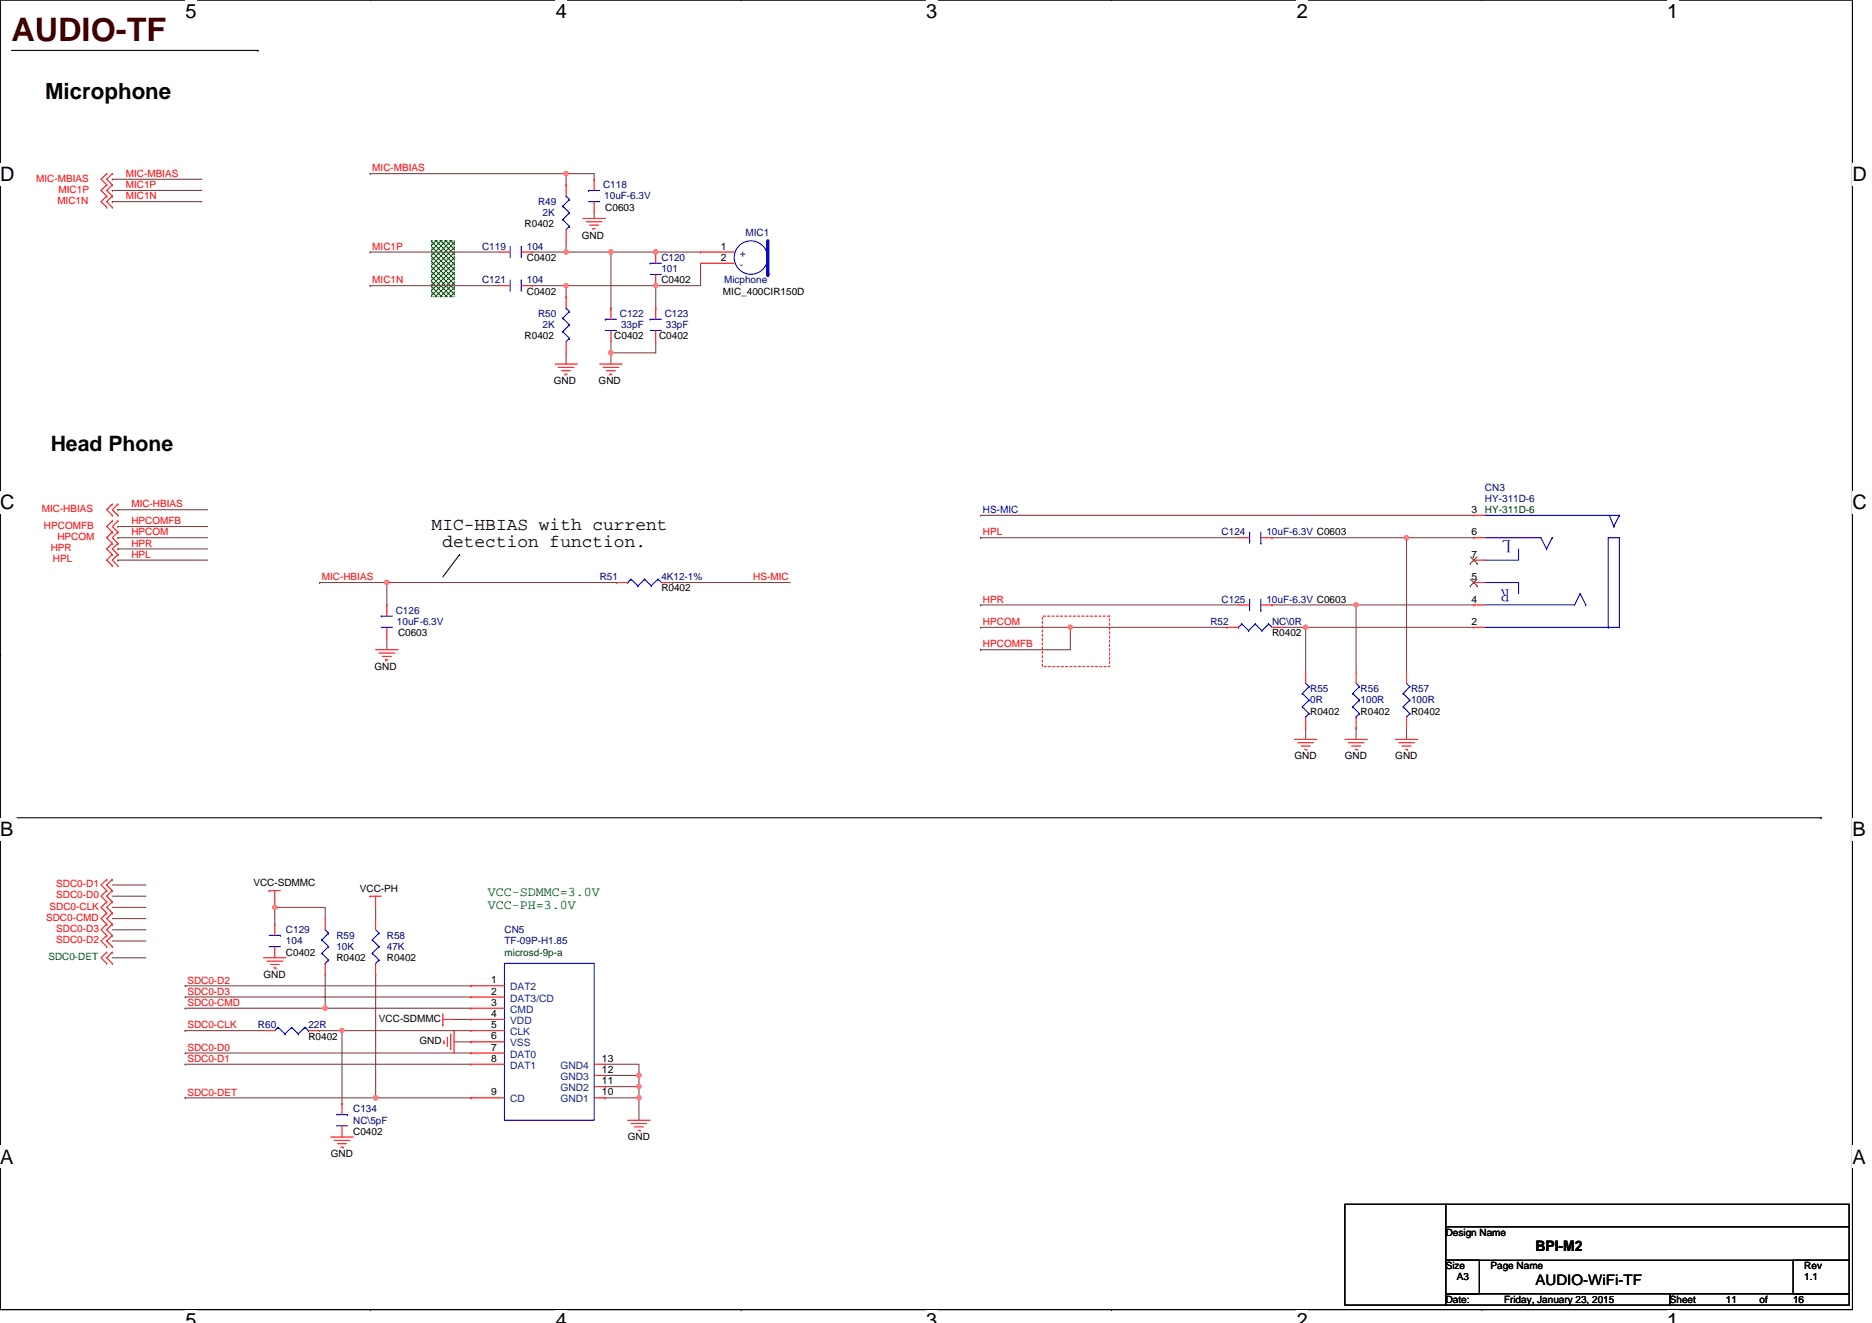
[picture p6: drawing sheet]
<svg xmlns="http://www.w3.org/2000/svg" width="297mm" height="210mm" viewBox="0 0 297 210" stroke-linecap="round" stroke-linejoin="round" font-family="sans-serif">
<path d="M0 0h293.9v207.9h-293.9z" fill="none" stroke="#000" stroke-width=".17"/>
<g fill="#fff">
<path d="M29.4 0h1.8v3.5h-1.8z"/>
<path d="M29.4 207.9h1.8v2h-1.8z"/>
</g>
<path d="M58.8 0h.1M58.8 207.9h.1" fill="none" stroke="#000" stroke-width=".17"/>
<g fill="#fff">
<path d="M88.2 0h1.8v3.5h-1.8z"/>
<path d="M88.2 207.9h1.8v2h-1.8z"/>
</g>
<path d="M117.6 0h.1M117.6 207.9h.1" fill="none" stroke="#000" stroke-width=".17"/>
<g fill="#fff">
<path d="M147 0h1.7v3.5h-1.7z"/>
<path d="M147 207.9h1.7v2h-1.7z"/>
</g>
<path d="M176.4 0h.1M176.4 207.9h.1" fill="none" stroke="#000" stroke-width=".17"/>
<g fill="#fff">
<path d="M205.8 0h1.7v3.5h-1.7z"/>
<path d="M205.8 207.9h1.7v2h-1.7z"/>
</g>
<path d="M235.2 0h.1M235.2 207.9h.1" fill="none" stroke="#000" stroke-width=".17"/>
<g fill="#fff">
<path d="M264.5 0h1.8v3.5h-1.8z"/>
<path d="M264.5 207.9h1.8v2h-1.8z"/>
<path d="M0 26h2.3v3.5h-2.3z"/>
<path d="M293.9 26h2.3v3.5h-2.3z"/>
<path d="M0 77.9h2.3v3.5h-2.3z"/>
<path d="M293.9 77.9h2.3v3.5h-2.3z"/>
</g>
<path d="M0 52h.1M293.9 52h.1" fill="none" stroke="#000" stroke-width=".17"/>
<g fill="#fff">
<path d="M0 129.9h2.1v3.5h-2.1z"/>
<path d="M293.9 129.9h2.1v3.5h-2.1z"/>
</g>
<path d="M0 103.9h.1M293.9 103.9h.1" fill="none" stroke="#000" stroke-width=".17"/>
<path d="M0 103.9h.1" fill="none" stroke="#000" stroke-width=".16"/>
<g fill="#fff">
<path d="M0 181.9h2.2v3.5h-2.2z"/>
<path d="M293.9 181.9h2.2v3.5h-2.2z"/>
</g>
<g fill="none" stroke="#000" stroke-width=".17">
<path d="M1.8 8h39.1M40.9 8h.1M72.9 88h.1M72.9 88l-2.6 3.6M2.7 129.8h286.3M289 129.8h.1M0 155.9h.1M293.9 155.9h.1M213.4 191.1h16v16h-16zM229.4 191.1h64v3.6h-64zM229.4 194.7h64v5.3h-64zM229.4 200h5.3v5.4h-5.3z"/>
<path d="M229.4 205.4h35.6v1.7h-35.6zM265 205.4h28.4v1.7h-28.4zM284.5 200h8.9v5.4h-8.9z"/>
</g>
<path d="M68.5 38.2h3.5v8.9h-3.5z" fill-rule="evenodd" fill="#008000" stroke="#008000" stroke-width=".17" stroke-dasharray="0 .3"/>
<path d="M165.4 97.8h10.7v8h-10.7z" fill="none" stroke="#f00" stroke-width=".17" stroke-dasharray=".3 .3"/>
<g fill="none" stroke="#804040" stroke-width=".17">
<path d="M17.8 28.4h.1M17.8 30.2h.1M17.8 32h.1M17.8 28.4h14.2M17.8 30.2h14.2M17.8 32h14.2M58.7 27.6h.1M58.7 27.6h31.1M89.8 38.2v1.8M89.8 27.6h4.5v.8M89.8 27.6h.1M89.8 27.6v1.7"/>
<path d="M94.3 33.8v.9M58.7 40h.1M58.7 45.3h.1M58.7 40h20.5M58.7 45.3h20.5M84.5 40h5.3M84.5 45.3h5.3M89.8 45.3v1.8M89.8 56v1.8M89.8 45.3h.1M89.8 40h.1M89.8 40h21.4"/>
<path d="M89.8 45.3h14.3M96.9 54.2v1.8M96.9 56h.1M96.9 40h.1M96.9 40v8.9M96.9 56v1.8M104.1 45.3v3.6M104.1 54.2v1.8h-7.2M104.1 40h.1M111.2 41.8v3.5h-7.1M18.7 80.9h.1M18.7 87.1h.1"/>
<path d="M18.7 88.9h.1M18.7 83.6h.1M18.7 85.3h.1M18.7 80.9h14.2M18.7 87.1h14.2M18.7 88.9h14.2M18.7 83.6h14.2M18.7 85.3h14.2M50.7 92.5h10.7v3.5M50.7 92.5h.1M61.4 92.5h.1M61.4 92.5h36.4"/>
<path d="M106.7 92.5h.1M106.7 92.5h18.7M155.6 99.6h14.2v3.5h-14.2M155.6 99.6h.1M155.6 81.8h.1M155.6 85.3h.1M155.6 96h.1M155.6 81.8h78.2M155.6 85.3h40.9M155.6 96h40.9M169.8 99.6h.1M169.8 99.6h24.9"/>
<path d="M201.8 96h13.4v10.7M201.8 85.3h21.4M203.6 99.6h3.6v7.1M207.2 99.6h.1M207.2 99.6h26.6M215.2 96h.1M215.2 96h18.6M223.2 85.3h10.6M223.2 85.3h.1M223.2 85.3v21.4M61.4 101.3v1.8M155.6 103.1h.1"/>
<path d="M207.2 115.6v1.7M215.2 115.6v1.7M223.2 115.6v1.7M17.8 152h5.4M17.8 149.4h5.4M17.8 147.6h5.4M17.8 145.8h5.4M17.8 144h5.4M17.8 142.2h5.4M17.8 140.5h5.4M29.4 158.2h.1M29.4 156.5h.1"/>
<path d="M29.4 158.2h45.3M29.4 156.5h45.3M43.6 144h.1M43.6 143.1v.9h8v1.8M43.6 144v2.7M51.6 154.7v5.3M59.6 144v1.8M59.6 154.7h.1M59.6 154.7v19.5M29.4 167.1h.1M29.4 168.9h.1M29.4 163.6h.1"/>
<path d="M29.4 160h.1M29.4 174.2h.1M29.4 167.1h45.3M29.4 168.9h45.3M29.4 163.6h12.4M29.4 160h22.2M29.4 174.2h30.2M50.7 163.6h3.6v11.5M51.6 160h23.1M54.3 163.6h.1M54.3 163.6h20.4M59.6 174.2h15.1"/>
<path d="M72 161.8h2.7M72 165.4h2.7M96.1 170.7h5.3M96.1 174.2h5.3v3.6M96.1 174.2h.1M96.1 172.5h5.3v1.7M96.1 172.5h.1M96.1 168.9h5.3v1.8M101.4 170.7h.1M101.4 170.7v1.8"/>
</g>
<g fill="#f0f" stroke="#f0f" stroke-width=".17">
<circle cx="96.9" cy="56" r=".35"/>
<circle cx="104" cy="40" r=".35"/>
<circle cx="96.9" cy="40" r=".35"/>
<circle cx="89.8" cy="27.5" r=".35"/>
<circle cx="104" cy="45.3" r=".35"/>
<circle cx="89.8" cy="45.3" r=".35"/>
<circle cx="89.8" cy="40" r=".35"/>
<circle cx="61.4" cy="92.4" r=".35"/>
<circle cx="215.2" cy="96" r=".35"/>
<circle cx="169.8" cy="99.6" r=".35"/>
<circle cx="207.2" cy="99.6" r=".35"/>
<circle cx="223.2" cy="85.3" r=".35"/>
<circle cx="101.4" cy="170.7" r=".35"/>
<circle cx="101.4" cy="174.2" r=".35"/>
<circle cx="101.4" cy="172.5" r=".35"/>
<circle cx="59.6" cy="174.2" r=".35"/>
<circle cx="43.6" cy="144" r=".35"/>
<circle cx="54.3" cy="163.6" r=".35"/>
<circle cx="51.6" cy="160" r=".35"/>
</g>
<g fill="none" stroke="#f00" stroke-width=".17">
<path d="M16.9 29.3h.1M16.9 27.6h.1M16.9 31.1h.1M16.9 32.9h.1M16.9 27.6l-.9 .8 .9 .9M16.9 29.3l-.9 .9 .9 .9M16.9 31.1l-.9 .9 .9 .9M17.8 29.3h.1M17.8 27.6h.1M17.8 31.1h.1M17.8 32.9h.1M17.8 27.6l-.9 .8 .9 .9"/>
<path d="M17.8 29.3l-.9 .9 .9 .9M17.8 31.1l-.9 .9 .9 .9M89.8 36.4v1.8M89.8 29.3h.1M89.8 29.3v1.8M92.5 34.7h3.6M93 35.2h2.5M93.6 35.7h1.4M94.1 36.3h.1M94.1 36.3h.3M94.3 32v1.8M94.3 28.4h.1"/>
<path d="M94.3 28.4v1.8M79.2 40h1.7M79.2 45.3h1.7M82.7 40h1.8M82.7 45.3h1.8M84.5 40h.1M84.5 45.3h.1M88.1 57.8h3.5M88.6 58.3h2.5M89.1 58.8h1.4M89.7 59.4h.1M89.7 59.4h.3"/>
<path d="M89.8 54.2v1.8M89.8 47.1h.1M89.8 47.1v1.8M95.2 57.8h3.5M95.7 58.3h2.5M96.2 58.8h1.5M96.8 59.4h.1M96.8 59.4h.3M96.9 52.5v1.7M96.9 48.9h.1M96.9 48.9v1.8M104.1 43.6v1.7"/>
<path d="M104.1 40h.1M104.1 52.5v1.7M104.1 48.9h.1M104.1 40v1.8M104.1 48.9v1.8M111.2 40h.1M111.2 41.8h.1M111.2 40h5.3M111.2 41.8h5.3M17.8 81.8h.1M17.8 80h.1M17.8 84.5h.1"/>
<path d="M17.8 82.7h.1M17.8 88h.1M17.8 86.2h.1M17.8 89.8h.1M17.8 80l-.9 .9 .9 .9M17.8 82.7l-.9 .9 .9 .9M17.8 86.2l-.9 .9 .9 .9M17.8 88l-.9 .9 .9 .9M17.8 84.5l-.9 .8 .9 .9M18.7 81.8h.1M18.7 80h.1M18.7 84.5h.1"/>
<path d="M18.7 82.7h.1M18.7 88h.1M18.7 86.2h.1M18.7 89.8h.1M18.7 80l-.9 .9 .9 .9M18.7 82.7l-.9 .9 .9 .9M18.7 86.2l-.9 .9 .9 .9M18.7 88l-.9 .9 .9 .9M18.7 84.5l-.9 .8 .9 .9M61.4 99.6v1.7M61.4 96h.1M61.4 96v1.8"/>
<path d="M97.8 92.5h.1M97.8 92.5h1.8M104.9 92.5h1.8M194.7 99.6h.1M194.7 99.6h1.8M196.5 96h1.8M196.5 85.3h1.8M200.1 96h1.7M200.1 85.3h1.7M201.8 96h.1M201.8 85.3h.1M201.8 99.6h1.8"/>
<path d="M233.8 92.5h.1M233.8 96h.1M233.8 85.3h.1M233.8 99.6h.1M233.8 81.8h.1M233.8 88.9h.1M233.8 96h1.8M233.8 92.5h1.8M233.8 85.3h1.8M233.8 99.6h1.8M233.8 81.8h1.8M233.8 88.9h1.8"/>
<path d="M59.6 103.1h3.6M60.1 103.7h2.5M60.7 104.2h1.4M61.2 104.7h.1M61.2 104.7h.3M205.4 117.3h3.6M205.9 117.9h2.5M206.5 118.4h1.4M207 119h.3M207.2 106.7v1.8M207.2 115.6h.1M207.2 113.8v1.8"/>
<path d="M207.3 119h.1M213.4 117.3h3.6M213.9 117.9h2.5M214.5 118.4h1.4M215 119h.3M215.2 106.7v1.8M215.2 115.6h.1M215.2 113.8v1.8M215.3 119h.1M221.4 117.3h3.6M221.9 117.9h2.5M222.5 118.4h1.4"/>
<path d="M223 119h.3M223.2 106.7v1.8M223.2 115.6h.1M223.2 113.8v1.8M223.3 119h.1M16.9 139.6h.1M16.9 139.6l-.9 .9 .9 .9M17.8 139.6h.1M17.8 139.6l-.9 .9 .9 .9M16.9 151.1h.1M16.9 152.9h.1M16.9 141.4h.1"/>
<path d="M16.9 143.1h.1M16.9 144.9h.1M16.9 146.7h.1M16.9 148.5h.1M16.9 150.2h.1M16.9 151.1l-.9 .9 .9 .9M16.9 141.4l-.9 .8 .9 .9M16.9 143.1l-.9 .9 .9 .9M16.9 144.9l-.9 .9 .9 .9M16.9 146.7l-.9 .9 .9 .9M16.9 148.5l-.9 .9 .9 .8M17.8 151.1h.1"/>
<path d="M17.8 152.9h.1M17.8 141.4h.1M17.8 143.1h.1M17.8 144.9h.1M17.8 146.7h.1M17.8 148.5h.1M17.8 150.2h.1M17.8 151.1l-.9 .9 .9 .9M17.8 141.4l-.9 .8 .9 .9M17.8 143.1l-.9 .9 .9 .9M17.8 144.9l-.9 .9 .9 .9M17.8 146.7l-.9 .9 .9 .9"/>
<path d="M17.8 148.5l-.9 .9 .9 .8M41.8 152h3.6M42.4 152.5h2.4M42.7 141.4h.1M42.7 141.4h1.8M42.9 153.1h1.4M43.4 153.6h.4M43.6 141.4v1.7M43.6 150.2v1.8M43.6 146.7h.1M43.6 146.7v1.8M43.8 153.6h.1"/>
<path d="M51.6 145.8v1.8M51.6 154.7h.1M51.6 152.9v1.8M58.7 142.2h.1M58.7 142.2h1.8M59.6 142.2v1.8M59.6 145.8v1.8M59.6 154.7h.1M59.6 152.9v1.8M74.7 156.5h.1M74.7 158.2h.1M74.7 156.5h5.3"/>
<path d="M74.7 158.2h5.3M41.8 163.6h1.8M48.9 163.6h1.8M50.7 163.6h.1M54.3 178.7v1.8M54.3 175.1h.1M54.3 175.1v1.8M70.3 161.8h1.7M70.3 162.7h.1M70.3 160.9v1.8M70.4 165.5h.1M70.4 165.2v.3"/>
<path d="M71 164.6v1.5M71.5 164.1v2.5M72 163.6v3.5M74.7 160h.1M74.7 161.8h.1M74.7 163.6h.1M74.7 165.4h.1M74.7 167.1h.1M74.7 168.9h.1M74.7 174.2h.1M74.7 163.6h5.3M74.7 160h5.3"/>
<path d="M74.7 161.8h5.3M74.7 165.4h5.3M74.7 167.1h5.3M74.7 168.9h5.3M74.7 174.2h5.3M94.3 168.9h1.8M94.3 174.2h1.8M94.3 172.5h1.8M94.3 170.7h1.8M96.1 174.2h.1M96.1 172.5h.1M96.1 170.7h.1"/>
<path d="M96.1 168.9h.1M99.6 177.8h3.6M100.1 178.3h2.5M100.7 178.9h1.4M101.2 179.4h.4M101.6 179.4h.1M52.5 180.5h3.5M53 181h2.5M53.5 181.5h1.5M54.1 182.1h.3M54.4 182.1h.1"/>
</g>
<g fill="none" stroke="#00f" stroke-width=".17">
<path d="M80.9 39.1v1.8M82.7 39.1h.1M82.7 39.1v1.8M89.3 34.8h.1M89.3 32.7h.1M89.3 34.8l1.1 1.1M89.3 32.7l1.1 1.1M89.8 31.1h.1M89.8 31.1l.6 .5M90.4 35.9h.1M90.4 33.8h.1M90.4 31.6h.1"/>
<path d="M90.4 35.9l-.6 .5M90.4 33.8l-1.1 1M90.4 31.6l-1.1 1.1M93.4 32h1.8M93.4 30.2h.1M93.4 30.2h1.8M80.9 44.4v1.8M82.7 44.4h.1M82.7 44.4v1.8M89.3 52.6h.1M89.3 50.5h.1M89.3 52.6l1.1 1.1"/>
<path d="M89.3 50.5l1.1 1.1M89.8 48.9h.1M89.8 48.9l.6 .5M90.4 53.7h.1M90.4 51.6h.1M90.4 49.4h.1M90.4 53.7l-.6 .5M90.4 51.6l-1.1 1M90.4 49.4l-1.1 1.1M96.1 52.5h1.7M96.1 50.7h.1M96.1 50.7h1.7"/>
<path d="M103.2 43.6h1.7M103.2 41.8h.1M103.2 52.5h1.7M103.2 50.7h.1M103.2 41.8h1.7M103.2 50.7h1.7M60.5 99.6h1.8M60.5 97.8h.1M60.5 97.8h1.8M99.6 92.5h.1M100.1 91.9h.1M100.1 91.9l1.1 1.1"/>
<path d="M100.1 91.9l-.5 .6M101.2 93h.1M102.3 91.9h.1M102.3 91.9l1 1.1M102.3 91.9l-1.1 1.1M103.3 93h.1M104.4 91.9h.1M104.4 91.9l.5 .6M104.4 91.9l-1.1 1.1M196.5 99.6h.1M197 99h.1M197 99l1.1 1.1"/>
<path d="M197 99l-.5 .6M198.3 95.1v1.8M198.3 84.5v1.7M199.2 99h.1M199.2 99l1 1.1M199.2 99l-1.1 1.1M200.1 96.9h.1M200.1 86.2h.1M200.1 84.5v1.7M200.1 95.1v1.8M201.3 99h.1M201.3 99l.5 .6"/>
<path d="M201.3 99l-1.1 1.1M235.6 81.8h21.4M235.6 92.5h5.4v1.7M235.6 85.3h8.9l.9 1.8M235.6 99.6h19.6M241 87.1v1.8h-5.4M245.4 87.1h.1M246.3 85.3h.1M246.3 85.3l-.9 1.8M250.7 94.2h.1M250.7 94.2l-.9 1.8h-14.2M250.7 94.2l.9 1.8"/>
<path d="M251.6 96h.1M255.2 85.3h1.8v14.3h-1.8zM255.2 99.6h.1M255.4 81.8l.7 1.8M256.1 83.6h.1M257 81.8h.1M257 81.8l-.9 1.8M198.1 100.1h.1M200.2 100.1h.1M206.6 110.1h.1M206.6 112.2h.1M206.6 110.1l1.1 1"/>
<path d="M206.6 112.2l1.1 1.1M207.2 113.8h.1M207.2 108.5l.5 .5M207.7 109h.1M207.7 111.1h.1M207.7 113.3h.1M207.7 109l-1.1 1.1M207.7 111.1l-1.1 1.1M207.7 113.3l-.5 .5M214.6 110.1h.1M214.6 112.2h.1M214.6 110.1l1.1 1"/>
<path d="M214.6 112.2l1.1 1.1M215.2 113.8h.1M215.2 108.5l.5 .5M215.7 109h.1M215.7 111.1h.1M215.7 113.3h.1M215.7 109l-1.1 1.1M215.7 111.1l-1.1 1.1M215.7 113.3l-.5 .5M222.6 110.1h.1M222.6 112.2h.1M222.6 110.1l1.1 1"/>
<path d="M222.6 112.2l1.1 1.1M223.2 113.8h.1M223.2 108.5l.5 .5M223.7 109h.1M223.7 111.1h.1M223.7 113.3h.1M223.7 109l-1.1 1.1M223.7 111.1l-1.1 1.1M223.7 113.3l-.5 .5M42.7 150.2h1.8M42.7 148.5h1.8M44.5 148.5h.1"/>
<path d="M51.1 149.2h.1M51.1 151.3h.1M51.1 149.2l1 1M51.1 151.3l1 1.1M51.6 152.9h.1M51.6 147.6l.5 .5M52.1 148.1h.1M52.1 150.2h.1M52.1 152.4h.1M52.1 148.1l-1 1.1M52.1 150.2l-1 1.1M52.1 152.4l-.5 .5"/>
<path d="M59.1 149.2h.1M59.1 151.3h.1M59.1 149.2l1 1M59.1 151.3l1 1.1M59.6 152.9h.1M59.6 147.6l.5 .5M60.1 148.1h.1M60.1 150.2h.1M60.1 152.4h.1M60.1 148.1l-1 1.1M60.1 150.2l-1 1.1M60.1 152.4l-.5 .5"/>
<path d="M80 152.9h14.3v24.9h-14.3zM44.1 163h.1M44.1 163l-.5 .6M44.1 163l1.1 1.1M45.2 164.1h.1M46.3 163h.1M46.3 163l-1.1 1.1M46.3 163l1 1.1M47.3 164.1h.1M48.4 163h.1M48.4 163l-1.1 1.1M48.4 163l.5 .6"/>
<path d="M48.9 163.6h.1M53.4 178.7h1.8M53.4 176.9h1.8M55.2 176.9h.1"/>
<circle cx="119.2" cy="40.9" r="2.66"/>
</g>
<path d="M121.8 38.2v5.4M121.8 43.6h.1" fill="none" stroke="#00f" stroke-width=".53"/>
<path d="M233.3 93h.1M233.3 89.5h.1M233.3 91.9l1.1 1.1M233.3 88.4l1.1 1.1M234.4 91.9l-1.1 1.1M234.4 88.4l-1.1 1.1M234.4 93h.1M234.4 89.5h.1" fill="none" stroke="#804000" stroke-width=".16"/>
<text font-size="5.1" fill="#400000" x="1.8" y="6.5">AUDIO-TF</text>
<text font-size="3.5" x="7.2" y="15.7">Microphone</text>
<text font-size="3.4" x="8" y="71.6">Head Phone</text>
<g font-size="3.2">
<text x="29.4" y="2.8">5</text>
<text x="88.2" y="2.8">4</text>
<text x="147" y="2.8">3</text>
<text x="205.8" y="2.8">2</text>
<text x="264.5" y="2.8">1</text>
<text x="0" y="28.8">D</text>
<text x="293.9" y="28.8">D</text>
<text x="0" y="80.8">C</text>
<text x="293.9" y="80.8">C</text>
<text x="0" y="132.7">B</text>
<text x="293.9" y="132.7">B</text>
<text x="0" y="184.7">A</text>
<text x="293.9" y="184.7">A</text>
<text x="29.4" y="210.7">5</text>
<text x="88.2" y="210.7">4</text>
<text x="147" y="210.7">3</text>
<text x="205.8" y="210.7">2</text>
<text x="264.5" y="210.7">1</text>
</g>
<g font-size="2.8">
<text x="68.5" y="84.1">MIC-HBIAS with current</text>
<text x="70.2" y="86.9">detection function.</text>
</g>
<g font-size="2.8" fill="#00f">
<text x="239.7" y="85.7" transform="rotate(180 239.7 85.7)">L</text>
<text x="239.5" y="93.4" transform="rotate(180 239.5 93.4)">R</text>
</g>
<g font-size="2.3">
<text x="243.6" y="203.9">AUDIO-WiFi-TF</text>
<text x="243.6" y="198.6">BPI-M2</text>
</g>
<g font-size="2.1" fill="#008000">
<text x="77.4" y="142.2">VCC-SDMMC=3.0V</text>
<text x="77.4" y="144.3">VCC-PH=3.0V</text>
</g>
<g font-size="1.6" fill="#f00">
<text x="5.7" y="28.8">MIC-MBIAS</text>
<text x="20" y="28.1">MIC-MBIAS</text>
<text x="20" y="29.9">MIC1P</text>
<text x="59.1" y="27.2">MIC-MBIAS</text>
<text x="9.1" y="32.4">MIC1N</text>
<text x="9.3" y="30.6">MIC1P</text>
<text x="20" y="31.6">MIC1N</text>
<text x="59.1" y="39.6">MIC1P</text>
<text x="59.1" y="45">MIC1N</text>
<text x="6.6" y="81.3">MIC-HBIAS</text>
<text x="7" y="83.9">HPCOMFB</text>
<text x="20.8" y="80.5">MIC-HBIAS</text>
<text x="20.8" y="83.2">HPCOMFB</text>
<text x="8" y="87.5">HPR</text>
<text x="8.4" y="89.3">HPL</text>
<text x="9.1" y="85.7">HPCOM</text>
<text x="20.8" y="86.8">HPR</text>
<text x="20.8" y="88.5">HPL</text>
<text x="20.8" y="85">HPCOM</text>
<text x="156" y="85">HPL</text>
<text x="51.1" y="92.1">MIC-HBIAS</text>
<text x="119.5" y="92.1">HS-MIC</text>
<text x="156" y="95.7">HPR</text>
<text x="156" y="99.2">HPCOM</text>
<text x="156" y="102.8">HPCOMFB</text>
<text x="8.9" y="140.8">SDC0-D1</text>
<text x="8.9" y="142.6">SDC0-D0</text>
<text x="7.3" y="146.2">SDC0-CMD</text>
<text x="7.9" y="144.4">SDC0-CLK</text>
<text x="8.9" y="147.9">SDC0-D3</text>
<text x="8.9" y="149.7">SDC0-D2</text>
<text x="29.7" y="157.9">SDC0-D3</text>
<text x="29.7" y="156.1">SDC0-D2</text>
<text x="29.7" y="159.7">SDC0-CMD</text>
<text x="29.7" y="166.8">SDC0-D0</text>
<text x="29.7" y="163.2">SDC0-CLK</text>
<text x="29.7" y="168.6">SDC0-D1</text>
<text x="29.7" y="173.9">SDC0-DET</text>
</g>
<g font-size="1.6" fill="#000080">
<text x="95.7" y="29.9">C118</text>
<text x="85.4" y="32.5">R49</text>
<text x="86.1" y="34.3">2K</text>
<text x="95.9" y="31.6">10uF-6.3V</text>
<text x="76.5" y="39.6">C119</text>
<text x="83.6" y="39.6">104</text>
<text x="104.9" y="41.4">C120</text>
<text x="118.3" y="37.5">MIC1</text>
<text x="76.5" y="45">C121</text>
<text x="83.6" y="45">104</text>
<text x="104.9" y="43.2">101</text>
<text x="114.9" y="45">Micphone</text>
<text x="85.4" y="50.3">R50</text>
<text x="86.1" y="52.1">2K</text>
<text x="98.4" y="50.3">C122</text>
<text x="98.5" y="52.1">33pF</text>
<text x="105.5" y="50.3">C123</text>
<text x="105.7" y="52.1">33pF</text>
<text x="235.6" y="77.9">CN3</text>
<text x="235.6" y="79.7">HY-311D-6</text>
<text x="193.8" y="85">C124</text>
<text x="201" y="85">10uF-6.3V C0603</text>
<text x="95.2" y="92.1">R51</text>
<text x="104.9" y="92.1">4K12-1%</text>
<text x="193.8" y="95.7">C125</text>
<text x="201" y="95.7">10uF-6.3V C0603</text>
<text x="62.8" y="97.4">C126</text>
<text x="63" y="99.2">10uF-6.3V</text>
<text x="192.1" y="99.2">R52</text>
<text x="201.8" y="99.2">NC\0R</text>
<text x="207.9" y="109.9">R55</text>
<text x="207.9" y="111.7">0R</text>
<text x="215.9" y="109.9">R56</text>
<text x="215.9" y="111.7">100R</text>
<text x="223.9" y="109.9">R57</text>
<text x="223.9" y="111.7">100R</text>
<text x="45.4" y="148.1">C129</text>
<text x="45.4" y="149.9">104</text>
<text x="53.4" y="149">R59</text>
<text x="61.4" y="149">R58</text>
<text x="80" y="148.1">CN5</text>
<text x="80" y="149.9">TF-09P-H1.85</text>
<text x="53.4" y="150.8">10K</text>
<text x="61.4" y="150.8">47K</text>
<text x="40.9" y="163.2">R60</text>
<text x="48.9" y="163.2">22R</text>
<text x="56" y="176.6">C134</text>
<text x="56" y="178.3">NC\5pF</text>
</g>
<g font-size="1.6">
<text x="96.1" y="33.4">C0603</text>
<text x="83.2" y="36.1">R0402</text>
<text x="83.6" y="41.4">C0402</text>
<text x="92.3" y="37.9">GND</text>
<text x="114.4" y="39.6">1</text>
<text x="114.4" y="41.4">2</text>
<text x="83.6" y="46.8">C0402</text>
<text x="104.9" y="45">C0402</text>
<text x="114.7" y="46.8">MIC_400CIR150D</text>
<text x="83.2" y="53.9">R0402</text>
<text x="97.5" y="53.9">C0402</text>
<text x="104.6" y="53.9">C0402</text>
<text x="87.9" y="61">GND</text>
<text x="95" y="61">GND</text>
<text x="233.5" y="81.4">3</text>
<text x="233.5" y="85">6</text>
<text x="233.5" y="88.5">7</text>
<text x="104.9" y="93.9">R0402</text>
<text x="233.5" y="92.1">5</text>
<text x="233.5" y="95.6">4</text>
<text x="63.2" y="101">C0603</text>
<text x="201.8" y="101">R0402</text>
<text x="233.5" y="99.2">2</text>
<text x="59.4" y="106.3">GND</text>
<text x="207.9" y="113.4">R0402</text>
<text x="215.9" y="113.4">R0402</text>
<text x="223.9" y="113.4">R0402</text>
<text x="205.4" y="120.5">GND</text>
<text x="213.4" y="120.5">GND</text>
<text x="221.4" y="120.5">GND</text>
<text x="40.2" y="140.6">VCC-SDMMC</text>
<text x="57.1" y="141.5">VCC-PH</text>
<text x="41.8" y="155.2">GND</text>
<text x="45.4" y="151.7">C0402</text>
<text x="53.4" y="152.5">R0402</text>
<text x="61.4" y="152.5">R0402</text>
<text x="77.9" y="156.1">1</text>
<text x="77.9" y="157.9">2</text>
<text x="77.9" y="159.6">3</text>
<text x="77.9" y="161.4">4</text>
<text x="48.9" y="165">R0402</text>
<text x="60.1" y="162.2">VCC-SDMMC</text>
<text x="66.5" y="165.7">GND</text>
<text x="77.9" y="163.2">5</text>
<text x="77.9" y="165">6</text>
<text x="77.9" y="166.8">7</text>
<text x="77.9" y="168.5">8</text>
<text x="77.9" y="173.9">9</text>
<text x="95.5" y="173.9">10</text>
<text x="95.5" y="172.1">11</text>
<text x="95.5" y="170.3">12</text>
<text x="95.5" y="168.5">13</text>
<text x="52.5" y="183.7">GND</text>
<text x="56" y="180.1">C0402</text>
<text x="99.6" y="181">GND</text>
<text x="229.4" y="196.1">Design Name</text>
<text x="229.4" y="201.4">Size</text>
<text x="231.2" y="203.2">A3</text>
<text x="236.5" y="201.4">Page Name</text>
<text x="286.3" y="201.4">Rev</text>
<text x="286.3" y="203.2">1.1</text>
<text x="229.4" y="206.8">Date:</text>
<text x="238.7" y="206.8">Friday, January 23, 2015</text>
<text x="265" y="206.8">Sheet</text>
<text x="273.9" y="206.8">11</text>
<text x="279.2" y="206.8">of</text>
<text x="284.5" y="206.8">16</text>
</g>
<g font-size="1.6" fill="#004080">
<text x="117.4" y="40.7">+</text>
<text x="117.4" y="42.5">-</text>
<text x="80.9" y="157.2">DAT2</text>
<text x="80.9" y="159">DAT3/CD</text>
<text x="80.9" y="160.7">CMD</text>
<text x="80.9" y="162.5">VDD</text>
<text x="80.9" y="164.3">CLK</text>
<text x="80.9" y="166.1">VSS</text>
<text x="80.9" y="167.9">DAT0</text>
<text x="80.9" y="169.6">DAT1</text>
<text x="88.9" y="173.2">GND2</text>
<text x="88.9" y="171.4">GND3</text>
<text x="88.9" y="169.6">GND4</text>
<text x="80.9" y="175">CD</text>
<text x="88.9" y="175">GND1</text>
</g>
<text font-size="1.6" fill="#00f" x="156" y="81.4">HS-MIC</text>
<g font-size="1.6" fill="#004000">
<text x="235.6" y="81.4">HY-311D-6</text>
<text x="80" y="151.7">microsd-9p-a</text>
</g>
<text font-size="1.6" fill="#008000" x="7.7" y="152.4">SDC0-DET</text>
</svg>
